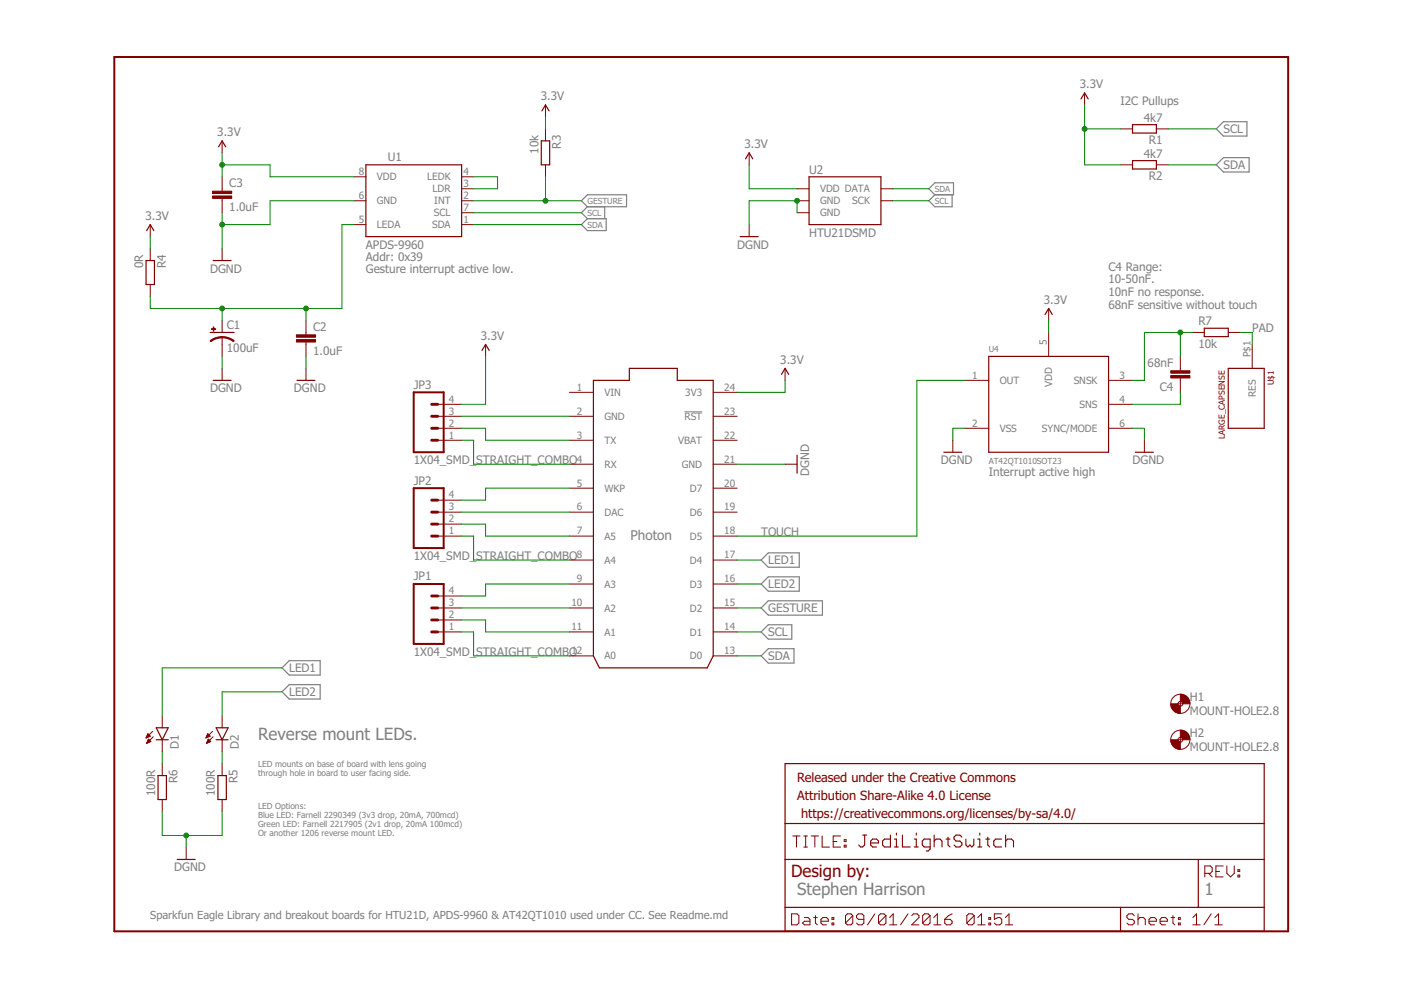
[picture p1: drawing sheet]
<svg xmlns="http://www.w3.org/2000/svg" width="297mm" height="210mm" viewBox="0 0 297 210" stroke-linecap="round" stroke-linejoin="round" font-family="sans-serif">
<path d="M145.1 87.3h3.8" fill="none" stroke="#808080" stroke-width=".21"/>
<g fill="none" stroke="#808080" stroke-width=".25">
<path d="M257.9 34.9l1.5-1.5h5.4v3.1h-5.4zM257.9 27.3l1.5-1.5h5v3.1h-5zM123.3 42.6l1.2-1.3h8.3v2.5h-8.3zM123.3 47.6l1.2-1.2h4v2.5h-4zM124.5 43.8l-1.2 1.3 1.2 1.3M128.2 43.8v2.6M196.9 40l1.3-1.2h4v2.5h-4zM198.2 41.3l-1.3 1.3 1.3 1.2h3.7v-2.5M161.4 118.7l1.5-1.5h6.6v3.1h-6.6zM161.4 139.1l1.5-1.6h5.4v3.1h-5.4zM161.4 134l1.5-1.5h5v3h-5zM161.4 123.8l1.5-1.5h6.6v3h-6.6z"/>
<path d="M161.4 128.9l1.5-1.5h11.5v3h-11.5zM59.8 146.7l1.5-1.5h6.6v3h-6.6zM59.8 141.6l1.5-1.5h6.6v3h-6.6z"/>
</g>
<g fill="none" stroke="#800000" stroke-width=".25">
<path d="M46.3 31.1l.8-1.2 .8 1.2M77.6 34.9h20.3v15.3h-20.3zM114.8 29.9h1.7v5h-1.7zM114.9 23.5l.8-1.3 .7 1.3M158.1 33.7l.7-1.3 .8 1.3M171.5 37.5h15.3v10.1h-15.3zM229.2 21l.8-1.3 .7 1.3M240.1 26.4h5.1v1.8h-5.1zM240.1 34.1h5.1v1.7h-5.1zM31 55.2h1.7v5.1h-1.7zM31.1 48.9l.8-1.3 .7 1.3M45.2 55.2h3.8"/>
<path d="M156.9 50.2h3.8M44.6 70.5h5M102.2 74.3l.8-1.3 .7 1.3M165.7 79.4l.8-1.3 .7 1.3M209.6 75.6h25.4v20.3h-25.4zM221.6 66.7l.7-1.3 .8 1.3M255.3 69.6h5.1v1.8h-5.1zM260.4 78.1h7.6v12.7h-7.6zM45.2 80.6h3.8M63 80.6h3.8M125.8 80.6h7.6v-2.5h10.2v2.5h7.6v58.5l-1.3 2.5h-22.8l-1.3-2.5zM169 96.5v3.8"/>
<path d="M200.1 95.9h3.8M240.7 95.9h3.8M33.1 154.3h2.6l-1.3 2.5zM33.1 156.8h2.6M45.8 156.8h2.6M45.8 154.3h2.6l-1.3 2.5zM33.5 164.4h1.8v5.1h-1.8zM46.2 164.4h1.8v5.1h-1.8zM166.5 161.9h101.5v35.6h-101.5zM166.5 174.6h101.5M37.6 182.2h3.8M166.5 182.2h101.5"/>
<path d="M166.5 192.4h101.5M237.6 192.4v5.1M254.1 182.2v10.2"/>
</g>
<g fill="none" stroke="#800000" stroke-width=".21">
<path d="M230 19.7v2.5M47.1 29.9v2.5M47.1 37.5v3M75 37.5h2.6M97.9 37.5h2.5M115.7 22.2v2.6M115.7 27.3v2.6M115.7 34.9v2.6M158.8 32.4v2.5M237.6 27.3h2.5M237.6 34.9h2.5M245.2 27.3h2.5"/>
<path d="M245.2 34.9h2.5M31.9 47.6v2.6M31.9 52.7v2.5M47.1 42.1v3M47.1 52.7v2.5M75 42.6h2.6M75 47.6h2.6M97.9 42.6h2.5M97.9 47.6h2.5M97.9 40h2.5M97.9 45.1h2.5M158.8 47.6v2.6"/>
<path d="M169 42.6h2.5M169 40h2.5M169 45.1h2.5M186.8 42.6h2.5M186.8 40h2.5M31.9 60.3v2.6M47.1 67.9v2.6M47.1 71.5v4.1M47.1 78.1v2.5M64.9 67.9v3.1M64.9 72.5v3.1M64.9 78.1v2.5"/>
<path d="M103 73v2.6M166.5 78.1v2.5M222.3 65.4v2.5M222.3 70.5v5.1M250.3 75.6v3M252.8 70.5h2.5M260.4 70.5h2.6M265.5 73v5.1M92.8 88.3h5.1M92.8 93.3h5.1M92.8 90.8h5.1M92.8 85.7h5.1"/>
<path d="M120.7 83.2h5.1M120.7 88.3h5.1M120.7 93.3h5.1M120.7 98.4h5.1M151.2 83.2h5.1M151.2 88.3h5.1M151.2 93.3h5.1M151.2 98.4h5.1M166.5 98.4h2.5M202 93.3v2.6M204.6 80.6h5M204.6 90.8h5"/>
<path d="M235 80.6h5.1M235 90.8h5.1M235 85.7h5.1M242.6 93.3v2.6M250.3 80.1v3.1M92.8 108.6h5.1M92.8 113.7h5.1M92.8 111.1h5.1M92.8 106h5.1M120.7 103.5h5.1M120.7 108.6h5.1M120.7 113.7h5.1"/>
<path d="M120.7 118.7h5.1M151.2 103.5h5.1M151.2 108.6h5.1M151.2 113.7h5.1M151.2 118.7h5.1M92.8 128.9h5.1M92.8 134h5.1M92.8 131.4h5.1M92.8 126.4h5.1M120.7 123.8h5.1M120.7 128.9h5.1M120.7 134h5.1"/>
<path d="M120.7 139.1h5.1M151.2 123.8h5.1M151.2 128.9h5.1M151.2 134h5.1M151.2 139.1h5.1M31 156.3h.2M31.1 156.2h.4M31.1 156.1h.7M31.1 157.5h.1M31.2 157.4h.3M31.2 156h.5M31.2 155.9h.4"/>
<path d="M31.2 157.3h.6M31.3 155.7h.2M31.3 157.2h.6M31.3 155.6h.1M31.3 157.1h.5M31.3 155.6l.6 .5-.9 .4zM31.4 157h.3M31.4 156.8h.2M31.5 156.7l.5 .5-.9 .4zM32.4 155.1l-1.4 1.4M32.5 156.2l-1.4 1.4M34.4 151.8v2.5"/>
<path d="M34.4 156.8v2.6M43.7 156.3h.2M43.8 156.2h.4M43.8 156.1h.7M43.8 157.5h.1M43.9 156h.5M43.9 157.4h.3M43.9 155.9h.4M43.9 157.3h.6M44 155.7h.2M44 157.2h.6M44 155.6h.1"/>
<path d="M44 157.1h.5M44 155.6l.6 .5-.9 .4zM44.1 157h.3M44.1 156.8h.2M44.2 156.7l.5 .5-.9 .4zM45.1 155.1l-1.4 1.4M45.2 156.2l-1.4 1.4M47.1 151.8v2.5M47.1 156.8v2.6M249.7 149.2h1.1M249.7 156.8h1.1M250.3 148.7v1"/>
<path d="M250.3 156.3v1.1M34.4 161.9v2.5M34.4 169.5v2.6M39.5 179.7v2.5M47.1 161.9v2.5M47.1 169.5v2.6M168.1 177.2h1.5M168.9 177.2v2.4M170.4 177.2h.8M170.4 179.6h.8M170.8 177.2v2.4M172 177.2h1.5"/>
<path d="M172.8 177.2v2.4M174.3 177.2v2.4h1.6M176.7 178.4h.7M178.2 177.2h-1.5v2.4h1.5M179 179.2h.4v.4h-.4zM179 178h.4v.4h-.4zM167.8 193.8h1.2l.4 .3v1.6l-.4 .4h-1.2zM170.6 194.5h.7l.4 .4v1.2h-1.1l-.4-.4 .4-.4h1.1M172.5 194.5h.8M172.9 194.1v1.6l.4 .4M174.1 195.3h1.5v-.4l-.4-.4h-.7l-.4 .4v.8l.4 .4h.7M176.4 195.7h.4v.4h-.4z"/>
<path d="M176.4 194.5h.4v.4h-.4zM180.8 194.1v1.6l-.4 .4h-.8l-.3-.4M180.8 194.1l-.4-.3h-.8l-.3 .3v1.6M180.8 194.1l-1.5 1.6M183.2 194.9h-1.2l-.4-.4v-.4l.4-.3h.8l.4 .3v1.6l-.4 .4h-.8l-.4-.4M185.5 193.8l-1.6 2.3M187.8 194.1v1.6l-.4 .4h-.7l-.4-.4M187.8 194.1l-.4-.3h-.7l-.4 .3v1.6M187.8 194.1l-1.5 1.6M188.6 196.1h1.6M188.6 194.5l.8-.7v2.3M192.5 193.8l-1.6 2.3"/>
<path d="M193.3 194.1l.4-.3h.8l.3 .3v.4l-1.5 1.6h1.5M197.2 194.1v1.6l-.4 .4h-.8l-.4-.4M197.2 194.1l-.4-.3h-.8l-.4 .3v1.6M197.2 194.1l-1.6 1.6M198 196.1h1.5M198 194.5l.7-.7v2.3M200.3 194.9h1.2l.4 .4v.4l-.4 .4h-.8l-.4-.4zM201.9 193.8l-.8 .3-.8 .8M206.5 194.1v1.6l-.4 .4h-.7l-.4-.4M206.5 194.1l-.4-.3h-.7l-.4 .3v1.6M206.5 194.1l-1.5 1.6M207.3 196.1h1.6"/>
<path d="M207.3 194.5l.8-.7v2.3M209.7 195.7h.3v.4h-.3zM209.7 194.5h.3v.4h-.3zM212.4 193.8h-1.6v1.1l.8-.4h.4l.4 .4v.8l-.4 .4h-.8l-.4-.4M213.2 196.1h1.5M213.2 194.5l.7-.7v2.3M240.5 194.1l-.4-.3h-.8l-.4 .3v.4l.4 .4h.8l.4 .4v.4l-.4 .4h-.8l-.4-.4M241.3 194.9l.4-.4h.7l.4 .4v1.2M241.3 193.8v2.3M243.6 195.3h1.6v-.4l-.4-.4h-.8l-.4 .4v.8l.4 .4h.8M246 195.3h1.5v-.4l-.4-.4h-.8l-.3 .4v.8l.3 .4h.8M248.3 194.5h.8"/>
<path d="M248.7 194.1v1.6l.4 .4M249.9 194.5h.3v.4h-.3zM249.9 195.7h.3v.4h-.3zM252.9 196.1h1.6M252.9 194.5l.8-.7v2.3M255.4 185.2h1.2l.4-.4v-.8l-.4-.4h-1.2v2.3M256.2 185.2l.8 .7M256.8 193.8l-1.6 2.3M257.6 196.1h1.5M257.6 194.5l.8-.7v2.3M257.8 184.8h.8M259.3 183.6h-1.5v2.3h1.5"/>
<path d="M260.1 183.6v1.6l.8 .7 .8-.7v-1.6M262.5 185.5h.3v.4h-.3zM262.5 184.4h.3v.4h-.3z"/>
<circle cx="250.3" cy="156.8" r="2.03"/>
<circle cx="250.3" cy="149.2" r="2.03"/>
<circle cx="250.3" cy="156.8" r=".51"/>
<circle cx="250.3" cy="149.2" r=".51"/>
</g>
<g fill="#800000" stroke="#800000" stroke-width=".21">
<path d="M45.1 41.6h4v.5h-4z"/>
<path d="M45.1 40.5h4v.5h-4z"/>
<path d="M62.8 72h4.1v.5h-4.1z"/>
<path d="M62.8 71h4.1v.5h-4.1z"/>
<path d="M44.8 69.7h.9v.1h-.9z"/>
<path d="M45.2 69.3h.1v.9h-.1z"/>
<path d="M248.2 78.6h4.1v.5h-4.1z"/>
<path d="M248.2 79.6h4.1v.5h-4.1z"/>
</g>
<g fill="#800000" stroke="#800000" stroke-width=".21">
<path d="M47.1 71.4l1.4 .2 1.2 .6-.2 .3-1.4-.7-1-.2z" fill-rule="evenodd"/>
<path d="M44.6 72.2l1.1-.6 1.4-.2v.2l-1.5 .3-.9 .5z" fill-rule="evenodd"/>
<path d="M250.3 147.2a1.97 1.97 0 0 1 2 2h-1.5l-.2-.4-.3-.1z" fill-rule="evenodd"/>
<path d="M248.2 149.2h1.5l.2 .3 .4 .2v1.6a2.04 2.04 0 0 1-2.1-2.1z" fill-rule="evenodd"/>
<path d="M250.3 154.8a1.97 1.97 0 0 1 2 2h-1.5l-.1-.3-.4-.2z" fill-rule="evenodd"/>
<path d="M248.2 156.8h1.5l.2 .3 .4 .3v1.5a2.04 2.04 0 0 1-2.1-2.1z" fill-rule="evenodd"/>
</g>
<path d="M24.2 12.1h248.9v185.4h-248.9zM87.7 83.2h6.4v12.7h-6.4zM87.7 103.5h6.4v12.7h-6.4zM87.7 123.8h6.4v12.7h-6.4z" fill="none" stroke="#800000" stroke-width=".42"/>
<path d="M91.5 88.3h1.3M91.5 90.8h1.3M91.5 93.3h1.3M91.5 85.7h1.3M91.5 108.6h1.3M91.5 111.1h1.3M91.5 113.7h1.3M91.5 106h1.3M91.5 128.9h1.3M91.5 131.4h1.3M91.5 134h1.3M91.5 126.4h1.3" fill="none" stroke="#800000" stroke-width=".61"/>
<g fill="none" stroke="#800000" stroke-width=".23">
<path d="M182.9 177.1h.8M183.3 177.1v2.1l-.4 .4h-.4l-.4-.4M184.6 178.7h1.7v-.4l-.5-.4h-.8l-.4 .4v.9l.4 .4h.8M188.8 177.1v2.5h-1.3l-.4-.4v-.9l.4-.4h1.3M189.6 179.6h.9M189.6 177.9h.5v1.7M190.1 176.6v.5M191.3 177.1v2.5h1.7M193.8 179.6h.9M193.8 177.9h.5v1.7M194.3 176.6v.5M197.2 179.6h-1.3l-.4-.4v-.9l.4-.4h1.3v2.1l-.4 .4h-.4"/>
<path d="M198.1 178.3l.4-.4h.8l.4 .4v1.3M198.1 177.1v2.5M200.6 177.9h.8M201 177.5v1.7l.4 .4M203.9 177.5l-.4-.4h-.8l-.4 .4v.4l.4 .4h.8l.4 .4v.5l-.4 .4h-.8l-.4-.4M204.8 177.9v1.3l.4 .4 .4-.4 .5 .4 .4-.4v-1.3M207.3 179.6h.9M207.3 177.9h.4v1.7M207.7 176.6v.5M209 177.9h.8M209.4 177.5v1.7l.4 .4M212.4 177.9h-1.3l-.4 .4v.9l.4 .4h1.3"/>
<path d="M213.2 178.3l.4-.4h.9l.4 .4v1.3M213.2 177.1v2.5"/>
</g>
<g fill="none" stroke="#008000" stroke-width=".21">
<path d="M47.1 34.9h10.2v2.6h17.7M47.1 32.4v5.1M100.4 37.5h5.1v2.5h-5.1M115.7 24.8v2.5M115.7 37.5v5.1M158.8 34.9v5.1h10.2M230 22.2v12.7h7.6M230 27.3h7.6M247.7 34.9h10.2M247.7 27.3h10.2M31.9 50.2v2.5M47.1 45.1v7.6"/>
<path d="M75 42.6h-17.7v5h-10.2M75 47.6h-2.5v17.8h-40.6v-2.5M100.4 42.6h22.9M100.4 47.6h22.9M100.4 45.1h22.9M169 45.1v-2.5h-10.2v5M189.3 42.6h7.6M189.3 40h7.6M47.1 65.4v2.5M47.1 75.6v2.5M64.9 65.4v2.5M64.9 75.6v2.5"/>
<path d="M103 75.6v10.1h-5.1M222.3 67.9v2.6M250.3 70.5v5.1M252.8 70.5h-10.2v10.1h-2.5M263 70.5h2.5v2.5M97.9 93.3h2.5v5.1h20.3M97.9 90.8h5.1v2.5h17.7M97.9 88.3h22.8M156.3 98.4h10.2M166.5 80.6v2.6h-10.2M204.6 90.8h-2.6v2.5M204.6 80.6h-10.2v33.1h-38.1"/>
<path d="M240.1 90.8h2.5v2.5M250.3 83.2v2.5h-10.2M97.9 111.1h5.1v2.6h17.7M97.9 113.7h2.5v5h20.3M97.9 108.6h22.8M120.7 103.5h-17.7v2.5h-5.1M156.3 118.7h5.1M97.9 131.4h5.1v2.6h17.7M97.9 134h2.5v5.1h20.3M97.9 128.9h22.8M120.7 123.8h-17.7v2.6h-5.1M156.3 139.1h5.1"/>
<path d="M156.3 134h5.1M156.3 128.9h5.1M156.3 123.8h5.1M34.4 159.4v2.5M47.1 159.4v2.5M59.8 146.7h-12.7v5.1M59.8 141.6h-25.4v10.2M34.4 172.1v5h12.7v-5M39.5 177.1v2.6"/>
</g>
<g fill="#008000" stroke="#008000" stroke-width=".21">
<circle cx="169" cy="42.6" r=".51"/>
<circle cx="47.1" cy="47.6" r=".51"/>
<circle cx="39.5" cy="177.1" r=".51"/>
<circle cx="47.1" cy="34.9" r=".51"/>
<circle cx="230" cy="27.3" r=".51"/>
<circle cx="115.7" cy="42.6" r=".51"/>
<circle cx="64.9" cy="65.4" r=".51"/>
<circle cx="47.1" cy="65.4" r=".51"/>
<circle cx="250.3" cy="70.5" r=".51"/>
</g>
<g font-size="3.6" fill="#808080">
<text x="54.7" y="156.8">Reverse mount LEDs.</text>
<text x="169" y="189.8">Stephen Harrison</text>
<text x="255.3" y="189.8">1</text>
</g>
<text font-size="3.6" fill="#800000" x="167.7" y="186">Design by:</text>
<text font-size="2.9" fill="#808080" x="133.7" y="114.4">Photon</text>
<g font-size="2.7" fill="#800000">
<text x="169" y="165.7">Released under the Creative Commons</text>
<text x="169" y="169.5">Attribution Share-Alike 4.0 License</text>
<text x="169.8" y="173.3">https://creativecommons.org/licenses/by-sa/4.0/</text>
</g>
<g font-size="2.5" fill="#808080">
<text x="114.6" y="21.2">3.3V</text>
<text x="228.9" y="18.7">3.3V</text>
<text x="237.6" y="22.2">I2C Pullups</text>
<text x="46.1" y="28.8">3.3V</text>
<text x="242.5" y="25.8">4k7</text>
<text x="259.4" y="28.2">SCL</text>
<text x="82.2" y="34.2">U1</text>
<text x="114.1" y="32.5" transform="rotate(-90 114.1 32.5)">10k</text>
<text x="118.9" y="31.5" transform="rotate(-90 118.9 31.5)">R3</text>
<text x="157.8" y="31.4">3.3V</text>
<text x="242.5" y="33.4">4k7</text>
<text x="243.6" y="30.6">R1</text>
<text x="259.4" y="35.8">SDA</text>
<text x="48.6" y="39.6">C3</text>
<text x="171.5" y="37">U2</text>
<text x="243.6" y="38.2">R2</text>
<text x="30.8" y="46.6">3.3V</text>
<text x="48.6" y="44.7">1.0uF</text>
<text x="77.6" y="52.7">APDS-9960</text>
<text x="156.3" y="52.7">DGND</text>
<text x="171.5" y="50.2">HTU21DSMD</text>
<text x="30.3" y="56.9" transform="rotate(-90 30.3 56.9)">0R</text>
<text x="35.1" y="56.9" transform="rotate(-90 35.1 56.9)">R4</text>
<text x="44.6" y="57.8">DGND</text>
<text x="77.6" y="55.3">Addr: 0x39</text>
<text x="77.6" y="57.8">Gesture interrupt active low.</text>
<text x="235" y="57.4">C4 Range:</text>
<text x="221.3" y="64.4">3.3V</text>
<text x="235" y="60.1">10-50nF.</text>
<text x="235" y="62.7">10nF no response.</text>
<text x="235" y="65.4">68nF sensitive without touch</text>
<text x="48.1" y="69.9">C1</text>
<text x="66.4" y="70.1">C2</text>
<text x="254.1" y="69">R7</text>
<text x="265.5" y="70.5">PAD</text>
<text x="48.1" y="74.7">100uF</text>
<text x="66.4" y="75.2">1.0uF</text>
<text x="101.9" y="72">3.3V</text>
<text x="165.4" y="77.1">3.3V</text>
<text x="243.3" y="77.7">68nF</text>
<text x="254.1" y="73.8">10k</text>
<text x="44.6" y="83.2">DGND</text>
<text x="62.3" y="83.2">DGND</text>
<text x="87.7" y="82.4">JP3</text>
<text x="245.9" y="82.8">C4</text>
<text x="87.7" y="98.4">1X04_SMD_STRAIGHT_COMBO</text>
<text x="171.5" y="101" transform="rotate(-90 171.5 101)">DGND</text>
<text x="199.5" y="98.4">DGND</text>
<text x="209.6" y="101">Interrupt active high</text>
<text x="240.1" y="98.4">DGND</text>
<text x="87.7" y="102.7">JP2</text>
<text x="161.4" y="113.7">TOUCH</text>
<text x="87.7" y="118.7">1X04_SMD_</text>
<text x="101" y="118.7">STRAIGHT_COMBO</text>
<text x="162.9" y="119.6">LED1</text>
<text x="87.7" y="123.1">JP1</text>
<text x="162.9" y="124.7">LED2</text>
<text x="162.9" y="129.8">GESTURE</text>
<text x="162.9" y="134.9">SCL</text>
<text x="61.3" y="142.5">LED1</text>
<text x="87.7" y="139.1">1X04_SMD_</text>
<text x="101" y="139.1">STRAIGHT_COMBO</text>
<text x="162.9" y="139.9">SDA</text>
<text x="61.3" y="147.6">LED2</text>
<text x="252.3" y="148.6">H1</text>
<text x="252.3" y="151.7">MOUNT-HOLE2.8</text>
<text x="37.9" y="158.9" transform="rotate(-90 37.9 158.9)">D1</text>
<text x="50.6" y="158.9" transform="rotate(-90 50.6 158.9)">D2</text>
<text x="252.3" y="159.3">MOUNT-HOLE2.8</text>
<text x="252.3" y="156.3">H2</text>
<text x="37.7" y="166.1" transform="rotate(-90 37.7 166.1)">R6</text>
<text x="50.4" y="166.1" transform="rotate(-90 50.4 166.1)">R5</text>
<text x="32.9" y="168.8" transform="rotate(-90 32.9 168.8)">100R</text>
<text x="45.6" y="168.8" transform="rotate(-90 45.6 168.8)">100R</text>
<text x="36.9" y="184.8">DGND</text>
</g>
<text font-size="2.3" fill="#808080" x="31.9" y="194.9">Sparkfun Eagle Library and breakout boards for HTU21D, APDS-9960 &amp; AT42QT1010 used under CC. See Readme.md</text>
<g font-size="2.1" fill="#808080">
<text x="76" y="37.1">8</text>
<text x="79.9" y="38.2">VDD</text>
<text x="90.6" y="38.2">LEDK</text>
<text x="91.7" y="40.8">LDR</text>
<text x="98.2" y="37.1">4</text>
<text x="98.2" y="39.7">3</text>
<text x="173.9" y="40.8">VDD DATA</text>
<text x="76" y="42.2">6</text>
<text x="76" y="47.3">5</text>
<text x="79.9" y="43.3">GND</text>
<text x="92" y="45.9">SCL</text>
<text x="92.1" y="43.3">INT</text>
<text x="98.2" y="42.2">2</text>
<text x="98.2" y="44.7">7</text>
<text x="98.2" y="47.3">1</text>
<text x="173.9" y="43.3">GND</text>
<text x="173.9" y="45.9">GND</text>
<text x="180.7" y="43.3">SCK</text>
<text x="79.9" y="48.4">LEDA</text>
<text x="91.6" y="48.4">SDA</text>
<text x="222" y="73.2" transform="rotate(-90 222 73.2)">5</text>
<text x="265.1" y="75.8" transform="rotate(-90 265.1 75.8)">P$1</text>
<text x="122.3" y="82.8">1</text>
<text x="128.2" y="84">VIN</text>
<text x="145.3" y="84">3V3</text>
<text x="153.6" y="82.8">24</text>
<text x="206.1" y="80.3">1</text>
<text x="212" y="81.4">OUT</text>
<text x="223.1" y="82.1" transform="rotate(-90 223.1 82.1)">VDD</text>
<text x="227.7" y="81.4">SNSK</text>
<text x="237.4" y="80.3">3</text>
<text x="95.1" y="87.9">3</text>
<text x="95.1" y="85.4">4</text>
<text x="122.3" y="87.9">2</text>
<text x="128.2" y="89">GND</text>
<text x="145.1" y="89">RST</text>
<text x="153.6" y="87.9">23</text>
<text x="228.9" y="86.5">SNS</text>
<text x="237.4" y="85.4">4</text>
<text x="266.3" y="84.2" transform="rotate(-90 266.3 84.2)">RES</text>
<text x="95.1" y="93">1</text>
<text x="95.1" y="90.5">2</text>
<text x="122.3" y="93">3</text>
<text x="128.2" y="94.1">TX</text>
<text x="143.8" y="94.1">VBAT</text>
<text x="153.6" y="93">22</text>
<text x="206.1" y="90.5">2</text>
<text x="212" y="91.6">VSS</text>
<text x="220.9" y="91.6">SYNC/MODE</text>
<text x="237.4" y="90.5">6</text>
<text x="122.3" y="98.1">4</text>
<text x="128.2" y="99.2">RX</text>
<text x="144.6" y="99.2">GND</text>
<text x="153.6" y="98.1">21</text>
<text x="95.1" y="105.7">4</text>
<text x="122.3" y="103.1">5</text>
<text x="128.2" y="104.3">WKP</text>
<text x="146.3" y="104.3">D7</text>
<text x="153.6" y="103.1">20</text>
<text x="95.1" y="113.3">1</text>
<text x="95.1" y="110.8">2</text>
<text x="95.1" y="108.2">3</text>
<text x="122.3" y="108.2">6</text>
<text x="122.3" y="113.3">7</text>
<text x="128.2" y="109.3">DAC</text>
<text x="146.3" y="109.3">D6</text>
<text x="153.6" y="108.2">19</text>
<text x="153.6" y="113.3">18</text>
<text x="122.3" y="118.4">8</text>
<text x="128.2" y="114.4">A5</text>
<text x="128.2" y="119.5">A4</text>
<text x="146.3" y="114.4">D5</text>
<text x="146.3" y="119.5">D4</text>
<text x="153.6" y="118.4">17</text>
<text x="122.3" y="123.5">9</text>
<text x="128.2" y="124.6">A3</text>
<text x="146.3" y="124.6">D3</text>
<text x="153.6" y="123.5">16</text>
<text x="95.1" y="131.1">2</text>
<text x="95.1" y="128.5">3</text>
<text x="95.1" y="126">4</text>
<text x="121.2" y="128.5">10</text>
<text x="128.2" y="129.7">A2</text>
<text x="146.3" y="129.7">D2</text>
<text x="153.6" y="128.5">15</text>
<text x="95.1" y="133.6">1</text>
<text x="121.2" y="133.6">11</text>
<text x="128.2" y="134.7">A1</text>
<text x="146.3" y="134.7">D1</text>
<text x="153.6" y="133.6">14</text>
<text x="121.2" y="138.7">12</text>
<text x="128.2" y="139.8">A0</text>
<text x="146.3" y="139.8">D0</text>
<text x="153.6" y="138.7">13</text>
</g>
<g font-size="1.8" fill="#808080">
<text x="198.2" y="40.7">SDA</text>
<text x="124.5" y="45.7">SCL</text>
<text x="124.5" y="43.2">GESTURE</text>
<text x="198.2" y="43.2">SCL</text>
<text x="124.5" y="48.3">SDA</text>
<text x="209.6" y="74.6">U4</text>
<text x="209.6" y="98.4">AT42QT1010SOT23</text>
<text x="54.7" y="162.5">LED mounts on base of board with lens going</text>
<text x="54.7" y="164.5">through hole in board to user facing side.</text>
<text x="54.7" y="171.4">LED Options:</text>
<text x="54.7" y="173.3">Blue LED: Farnell 2290349 (3v3 drop, 20mA, 700mcd)</text>
<text x="54.7" y="175.2">Green LED: Farnell 2217905 (2v1 drop, 20mA 100mcd)</text>
<text x="54.7" y="177.2">Or another 1206 reverse mount LED.</text>
</g>
<g font-size="1.8" fill="#800000">
<text x="270.1" y="81.7" transform="rotate(-90 270.1 81.7)">U$1</text>
<text x="259.7" y="93.1" transform="rotate(-90 259.7 93.1)">LARGE_CAPSENSE</text>
</g>
</svg>
